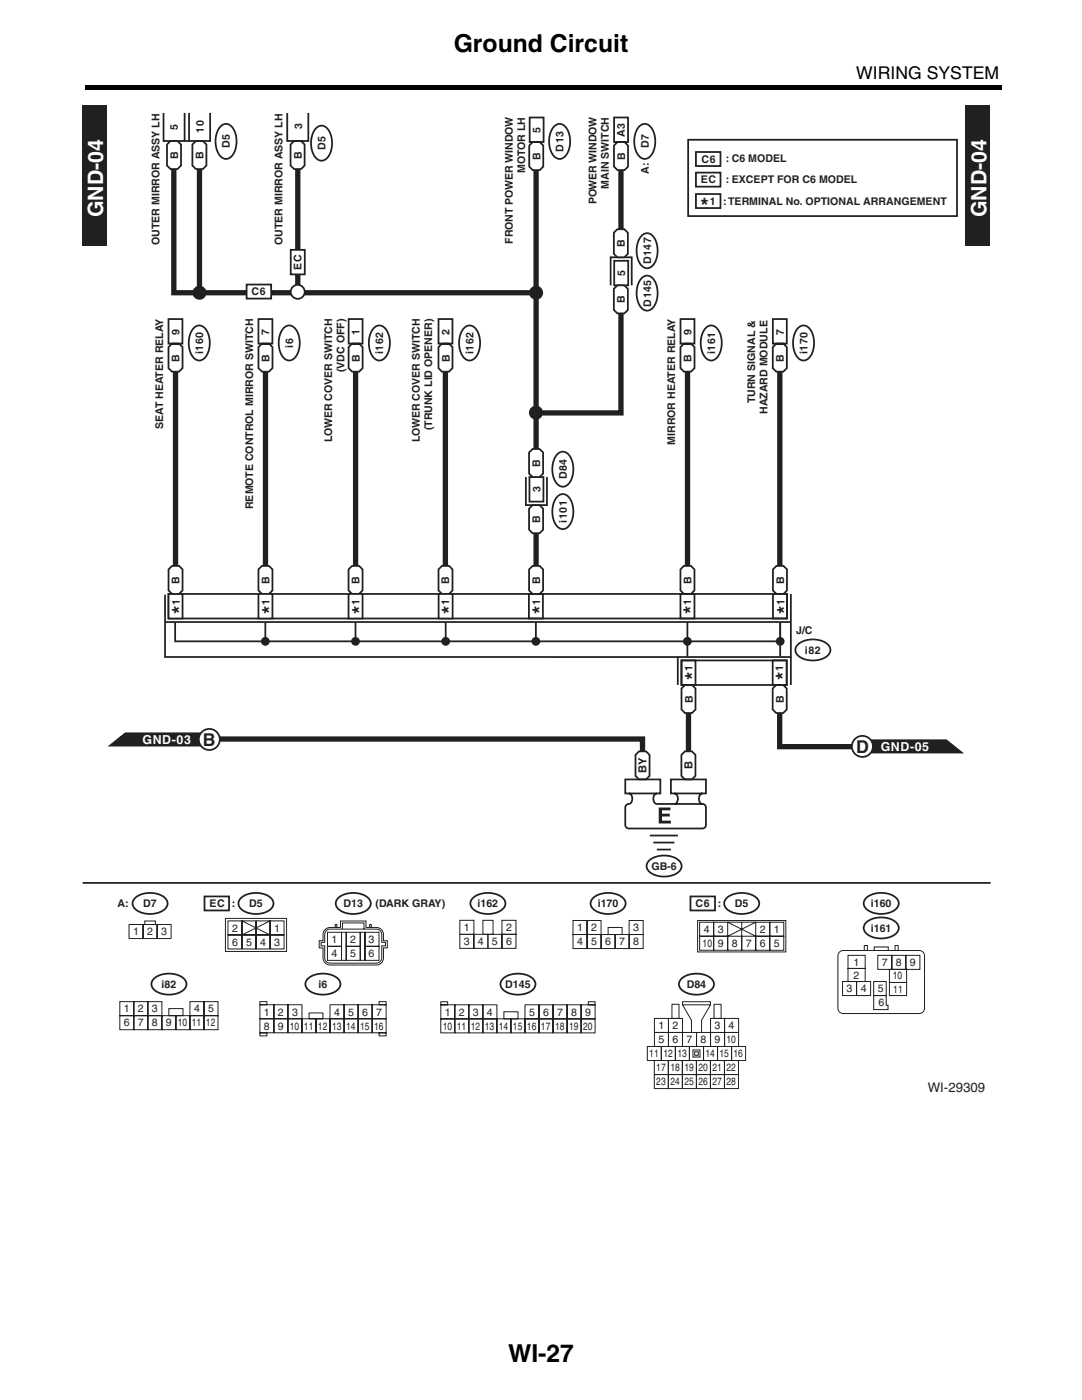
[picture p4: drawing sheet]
<svg xmlns="http://www.w3.org/2000/svg" width="216mm" height="279mm" viewBox="0 0 216 279" stroke-linecap="round" stroke-linejoin="round" font-family="sans-serif">
<path d="M17 17h183v.8h-183z" fill="#000"/>
<g fill="#231f20">
<path d="M16.5 21h4.9v28h-4.9z"/>
<path d="M192.8 21h4.9v28h-4.9z"/>
</g>
<path d="M16.5 176.2h181.2" fill="none" stroke="#231f20" stroke-width=".35"/>
<path d="M34.7 33.7v24.7h72.1M39.8 33.7v24.7M59.4 33.7v24.7M107 33.6v56M123.9 34v15.5M123.9 62.6v19.8h-16.8M137.2 74.1v39.2M155.7 74.1v39.2M107 100.8v12.9" fill="none" stroke="#231f20" stroke-width="1.1" stroke-linecap="butt"/>
<path d="M32.9 124.2h125z" fill="#fff"/>
<path d="M157.9 124.2h-125" fill="none" stroke="#231f20" stroke-width=".35"/>
<path d="M136 137.4l.7-.7h1.4l.7 .7v4.2l-.7 .7h-1.4l-.7-.7z" fill="#fff"/>
<path d="M136 137.4l.7-.7h1.4l.7 .7v4.2l-.7 .7h-1.4l-.7-.7z" fill="none" stroke="#231f20" stroke-width=".35"/>
<path d="M136 131.8h2.8v4.9h-2.8z" fill="#fff"/>
<path d="M136 131.8h2.8v4.9h-2.8z" fill="none" stroke="#231f20" stroke-width=".35"/>
<path d="M135.8 118.6h2.8v4.9h-2.8z" fill="#fff"/>
<path d="M135.8 118.6h2.8v4.9h-2.8z" fill="none" stroke="#231f20" stroke-width=".35"/>
<path d="M154.3 113.7l.7-.7h1.4l.7 .7v4.2l-.7 .7h-1.4l-.7-.7z" fill="#fff"/>
<path d="M154.3 113.7l.7-.7h1.4l.7 .7v4.2l-.7 .7h-1.4l-.7-.7z" fill="none" stroke="#231f20" stroke-width=".35"/>
<path d="M154.3 118.6h2.8v4.9h-2.8z" fill="#fff"/>
<path d="M154.3 118.6h2.8v4.9h-2.8zM157.9 118.6v12.6h-49.2M159.1 128.8a4.8 4.8 0 0 1 6.3 0 1.63 1.63 0 0 1-1 2.6 4.9 4.9 0 0 1-5.3-.7 1.38 1.38 0 0 1 0-1.9z" fill="none" stroke="#231f20" stroke-width=".35"/>
<path d="M107 124.2v3.8z" fill="#fff"/>
<path d="M107 124.2v3.8" fill="none" stroke="#231f20" stroke-width=".35"/>
<path d="M53 124.2v3.8z" fill="#fff"/>
<path d="M53 124.2v3.8" fill="none" stroke="#231f20" stroke-width=".35"/>
<path d="M154.2 131.8h2.8v4.9h-2.8z" fill="#fff"/>
<path d="M154.2 131.8h2.8v4.9h-2.8z" fill="none" stroke="#231f20" stroke-width=".35"/>
<path d="M136.5 113h1.4l.7 .7v4.2l-.7 .7h-1.4l-.7-.7v-4.2z" fill="#fff"/>
<path d="M136.5 113h1.4l.7 .7v4.2l-.7 .7h-1.4l-.7-.7v-4.2z" fill="none" stroke="#231f20" stroke-width=".35"/>
<path d="M105.6 118.6h2.8v4.9h-2.8z" fill="#fff"/>
<path d="M105.6 118.6h2.8v4.9h-2.8z" fill="none" stroke="#231f20" stroke-width=".35"/>
<path d="M154.2 137.4l.7-.7h1.4l.7 .7v4.2l-.7 .7h-1.4l-.7-.7z" fill="#fff"/>
<path d="M44.2 25.1a1.63 1.63 0 0 1 2.6 .9 4.9 4.9 0 0 1-.8 5.4 1.63 1.63 0 0 1-2.5-1 4.9 4.9 0 0 1 .7-5.3zM32.9 118.7v12.5h75.8M33.6 118.6h123.5v4.9h-123.5zM136 131.8h21v4.9h-21zM154.2 137.4l.7-.7h1.4l.7 .7v4.2l-.7 .7h-1.4l-.7-.7zM155.7 124.2v3.8h-120.7v-3.8" fill="none" stroke="#231f20" stroke-width=".35"/>
<path d="M33.3 28.8l.7-.7h1.4l.7 .7v4.2l-.7 .7h-1.4l-.7-.7z" fill="#fff"/>
<path d="M33.3 28.8l.7-.7h1.4l.7 .7v4.2l-.7 .7h-1.4l-.7-.7z" fill="none" stroke="#231f20" stroke-width=".35"/>
<path d="M39.1 28.1h1.4l.7 .7v4.2l-.7 .7h-1.4l-.7-.7v-4.2z" fill="#fff"/>
<path d="M39.1 28.1h1.4l.7 .7v4.2l-.7 .7h-1.4l-.7-.7v-4.2zM63.3 25.4a1.63 1.63 0 0 1 2.5 1 4.9 4.9 0 0 1-.7 5.3 1.63 1.63 0 0 1-2.6-.9 4.9 4.9 0 0 1 .8-5.4zM110.8 25.1a1.63 1.63 0 0 1 2.5 .9 4.9 4.9 0 0 1-.7 5.4 1.63 1.63 0 0 1-2.5-1 4.9 4.9 0 0 1 .7-5.3z" fill="none" stroke="#231f20" stroke-width=".35"/>
<path d="M106.3 28.4h1.4l.7 .7v4.2l-.7 .7h-1.4l-.7-.7v-4.2z" fill="#fff"/>
<path d="M105.7 23.5h2.8v4.9h-2.8zM106.3 28.4h1.4l.7 .7v4.2l-.7 .7h-1.4l-.7-.7v-4.2zM111.4 90.5a1.63 1.63 0 0 1 2.6 1 4.9 4.9 0 0 1-.7 5.3 1.63 1.63 0 0 1-2.6-1 4.9 4.9 0 0 1 .7-5.3zM111.4 99a1.63 1.63 0 0 1 2.6 .9 4.9 4.9 0 0 1-.7 5.4 1.63 1.63 0 0 1-2.6-1 4.9 4.9 0 0 1 .7-5.3z" fill="none" stroke="#231f20" stroke-width=".35"/>
<path d="M123.3 28.4h1.4l.7 .7v4.2l-.7 .7h-1.4l-.7-.7v-4.2z" fill="#fff"/>
<path d="M122.6 23.5h2.8v4.9h-2.8zM123.3 28.4h1.4l.7 .7v4.2l-.7 .7h-1.4l-.7-.7v-4.2zM141 65.3a1.63 1.63 0 0 1 2.6 1 4.9 4.9 0 0 1-.7 5.3 1.63 1.63 0 0 1-2.6-.9 4.9 4.9 0 0 1 .7-5.4z" fill="none" stroke="#231f20" stroke-width=".35"/>
<path d="M135.8 69.3l.7-.7h1.4l.7 .7v4.2l-.7 .7h-1.4l-.7-.7z" fill="#fff"/>
<path d="M135.8 69.3l.7-.7h1.4l.7 .7v4.2l-.7 .7h-1.4l-.7-.7zM135.8 63.7h2.8v4.9h-2.8zM159.5 65.3a1.63 1.63 0 0 1 2.5 1 4.9 4.9 0 0 1-.7 5.3 1.63 1.63 0 0 1-2.5-.9 4.9 4.9 0 0 1 .7-5.4z" fill="none" stroke="#231f20" stroke-width=".35"/>
<path d="M155 68.6h1.4l.7 .7v4.2l-.7 .7h-1.4l-.7-.7v-4.2z" fill="#fff"/>
<path d="M154.3 63.7h2.7v4.9h-2.7zM155 68.6h1.4l.7 .7v4.2l-.7 .7h-1.4l-.7-.7v-4.2z" fill="none" stroke="#231f20" stroke-width=".35"/>
<g fill="#231f20">
<circle cx="39.8" cy="58.4" r="1.4"/>
<circle cx="107" cy="58.4" r="1.4"/>
<circle cx="107" cy="82.4" r="1.4"/>
</g>
<path d="M105 95.2v5.6h4.2v-5.6M105.7 95.2h2.8v4.9h-2.8z" fill="none" stroke="#231f20" stroke-width=".35"/>
<path d="M106.3 89.6h1.4l.7 .7v4.2l-.7 .7h-1.4l-.7-.7v-4.2z" fill="#fff"/>
<path d="M106.3 89.6h1.4l.7 .7v4.2l-.7 .7h-1.4l-.7-.7v-4.2z" fill="none" stroke="#231f20" stroke-width=".35"/>
<path d="M106.3 113h1.4l.7 .7v4.2l-.7 .7h-1.4l-.7-.7v-4.2z" fill="#fff"/>
<path d="M106.3 113h1.4l.7 .7v4.2l-.7 .7h-1.4l-.7-.7v-4.2z" fill="none" stroke="#231f20" stroke-width=".35"/>
<path d="M106.3 100.8h1.4l.7 .7v4.2l-.7 .7h-1.4l-.7-.7v-4.2z" fill="#fff"/>
<path d="M122.6 52.1h2.8v4.9h-2.8zM126.1 57v-5.6h-4.2v5.6M128.2 46.9a1.63 1.63 0 0 1 2.6 1 4.9 4.9 0 0 1-.7 5.3 1.63 1.63 0 0 1-2.6-1 4.9 4.9 0 0 1 .7-5.3zM128.2 55.4a1.63 1.63 0 0 1 2.6 .9 4.9 4.9 0 0 1-.7 5.4 1.63 1.63 0 0 1-2.6-1 4.9 4.9 0 0 1 .7-5.3zM106.3 100.8h1.4l.7 .7v4.2l-.7 .7h-1.4l-.7-.7v-4.2z" fill="none" stroke="#231f20" stroke-width=".35"/>
<path d="M123.2 45.8h1.4l.7 .7v4.2l-.7 .7h-1.4l-.7-.7v-4.2z" fill="#fff"/>
<path d="M123.2 45.8h1.4l.7 .7v4.2l-.7 .7h-1.4l-.7-.7v-4.2z" fill="none" stroke="#231f20" stroke-width=".35"/>
<path d="M123.2 57h1.4l.7 .7v4.2l-.7 .7h-1.4l-.7-.7v-4.2z" fill="#fff"/>
<path d="M123.2 57h1.4l.7 .7v4.2l-.7 .7h-1.4l-.7-.7v-4.2z" fill="none" stroke="#231f20" stroke-width=".35"/>
<circle cx="53" cy="128" r=".7" fill="#231f20"/>
<circle cx="53" cy="128" r=".7" fill="none" stroke="#231f20" stroke-width=".35"/>
<path d="M71 124.2v3.8z" fill="#fff"/>
<path d="M71 124.2v3.8" fill="none" stroke="#231f20" stroke-width=".35"/>
<circle cx="71" cy="128" r=".7" fill="#231f20"/>
<circle cx="71" cy="128" r=".7" fill="none" stroke="#231f20" stroke-width=".35"/>
<path d="M89 124.2v3.8z" fill="#fff"/>
<path d="M89 124.2v3.8" fill="none" stroke="#231f20" stroke-width=".35"/>
<circle cx="89" cy="128" r=".7" fill="#231f20"/>
<circle cx="89" cy="128" r=".7" fill="none" stroke="#231f20" stroke-width=".35"/>
<path d="M137.2 124.2v7z" fill="#fff"/>
<path d="M137.2 124.2v7" fill="none" stroke="#231f20" stroke-width=".35"/>
<circle cx="137.2" cy="128" r=".7" fill="#231f20"/>
<circle cx="137.2" cy="128" r=".7" fill="none" stroke="#231f20" stroke-width=".35"/>
<path d="M155.7 124.2v7z" fill="#fff"/>
<path d="M155.7 124.2v7" fill="none" stroke="#231f20" stroke-width=".35"/>
<circle cx="155.7" cy="128" r=".7" fill="#231f20"/>
<circle cx="155.7" cy="128" r=".7" fill="none" stroke="#231f20" stroke-width=".35"/>
<circle cx="107" cy="128" r=".7" fill="#231f20"/>
<circle cx="107" cy="128" r=".7" fill="none" stroke="#231f20" stroke-width=".35"/>
<path d="M155.6 142.3v6.7h16.5" fill="none" stroke="#231f20" stroke-width="1.1" stroke-linecap="butt"/>
<path d="M172.1 147.6h16.8l3.5 2.8h-20.3z" fill="#231f20"/>
<circle cx="172.1" cy="149" r="2.1" fill="#fff"/>
<circle cx="172.1" cy="149" r="2.1" fill="none" stroke="#231f20" stroke-width=".35"/>
<path d="M138.9 38.7h4.9v2.8h-4.9z" fill="#fff"/>
<path d="M138.9 38.7h4.9v2.8h-4.9z" fill="none" stroke="#231f20" stroke-width=".35"/>
<path d="M88.9 74.1v39.3" fill="none" stroke="#231f20" stroke-width="1.1" stroke-linecap="butt"/>
<path d="M88.2 113h1.4l.7 .7v4.2l-.7 .7h-1.4l-.7-.7v-4.2z" fill="#fff"/>
<path d="M88.2 113h1.4l.7 .7v4.2l-.7 .7h-1.4l-.7-.7v-4.2z" fill="none" stroke="#231f20" stroke-width=".35"/>
<path d="M87.5 118.6h2.8v4.9h-2.8z" fill="#fff"/>
<path d="M92.8 65.3a1.63 1.63 0 0 1 2.6 1 4.9 4.9 0 0 1-.7 5.3 1.63 1.63 0 0 1-2.6-.9 4.9 4.9 0 0 1 .7-5.4zM87.5 118.6h2.8v4.9h-2.8z" fill="none" stroke="#231f20" stroke-width=".35"/>
<path d="M88.2 68.6h1.4l.7 .7v4.2l-.7 .7h-1.4l-.7-.7v-4.2z" fill="#fff"/>
<path d="M87.5 63.7h2.8v4.9h-2.8zM88.2 68.6h1.4l.7 .7v4.2l-.7 .7h-1.4l-.7-.7v-4.2z" fill="none" stroke="#231f20" stroke-width=".35"/>
<path d="M71 74.1v39.4" fill="none" stroke="#231f20" stroke-width="1.1" stroke-linecap="butt"/>
<path d="M70.3 113h1.4l.7 .7v4.2l-.7 .7h-1.4l-.7-.7v-4.2z" fill="#fff"/>
<path d="M70.3 113h1.4l.7 .7v4.2l-.7 .7h-1.4l-.7-.7v-4.2z" fill="none" stroke="#231f20" stroke-width=".35"/>
<path d="M69.6 118.6h2.8v4.9h-2.8z" fill="#fff"/>
<path d="M74.8 65.3a1.63 1.63 0 0 1 2.6 1 4.9 4.9 0 0 1-.8 5.3 1.63 1.63 0 0 1-2.5-.9 4.9 4.9 0 0 1 .7-5.4zM69.6 118.6h2.8v4.9h-2.8z" fill="none" stroke="#231f20" stroke-width=".35"/>
<path d="M70.3 68.6h1.4l.7 .7v4.2l-.7 .7h-1.4l-.7-.7v-4.2z" fill="#fff"/>
<path d="M69.6 63.7h2.8v4.9h-2.8zM70.3 68.6h1.4l.7 .7v4.2l-.7 .7h-1.4l-.7-.7v-4.2z" fill="none" stroke="#231f20" stroke-width=".35"/>
<path d="M53 74.1v38.8" fill="none" stroke="#231f20" stroke-width="1.1" stroke-linecap="butt"/>
<path d="M52.3 113h1.4l.7 .7v4.2l-.7 .7h-1.4l-.7-.7v-4.2z" fill="#fff"/>
<path d="M52.3 113h1.4l.7 .7v4.2l-.7 .7h-1.4l-.7-.7v-4.2z" fill="none" stroke="#231f20" stroke-width=".35"/>
<path d="M51.6 118.6h2.8v4.9h-2.8z" fill="#fff"/>
<path d="M56.8 65.3a1.63 1.63 0 0 1 2.6 1 4.9 4.9 0 0 1-.7 5.3 1.63 1.63 0 0 1-2.6-.9 4.9 4.9 0 0 1 .7-5.4zM51.6 118.6h2.8v4.9h-2.8z" fill="none" stroke="#231f20" stroke-width=".35"/>
<path d="M52.3 68.6h1.4l.7 .7v4.2l-.7 .7h-1.4l-.7-.7v-4.2z" fill="#fff"/>
<path d="M51.6 63.7h2.8v4.9h-2.8zM52.3 68.6h1.4l.7 .7v4.2l-.7 .7h-1.4l-.7-.7v-4.2z" fill="none" stroke="#231f20" stroke-width=".35"/>
<path d="M35 74.1v39" fill="none" stroke="#231f20" stroke-width="1.1" stroke-linecap="butt"/>
<path d="M33.6 118.6h2.8v4.9h-2.8z" fill="#fff"/>
<path d="M33.6 118.6h2.8v4.9h-2.8z" fill="none" stroke="#231f20" stroke-width=".35"/>
<path d="M33.6 113.7l.7-.7h1.4l.7 .7v4.2l-.7 .7h-1.4l-.7-.7z" fill="#fff"/>
<path d="M38.9 65.3a1.63 1.63 0 0 1 2.5 1 4.9 4.9 0 0 1-.7 5.3 1.63 1.63 0 0 1-2.6-.9 4.9 4.9 0 0 1 .8-5.4zM33.6 113.7l.7-.7h1.4l.7 .7v4.2l-.7 .7h-1.4l-.7-.7z" fill="none" stroke="#231f20" stroke-width=".35"/>
<path d="M33.6 69.3l.7-.7h1.4l.7 .7v4.2l-.7 .7h-1.4l-.7-.7z" fill="#fff"/>
<path d="M33.6 63.7h2.8v4.9h-2.8zM33.6 69.3l.7-.7h1.4l.7 .7v4.2l-.7 .7h-1.4l-.7-.7z" fill="none" stroke="#231f20" stroke-width=".35"/>
<path d="M138.9 34.5h4.9v2.8h-4.9z" fill="#fff"/>
<path d="M138.9 34.5h4.9v2.8h-4.9z" fill="none" stroke="#231f20" stroke-width=".35"/>
<path d="M138.9 30.3h4.9v2.8h-4.9z" fill="#fff"/>
<g fill="none" stroke="#231f20" stroke-width=".35">
<path d="M41.9 22.5v5.6h-4.2v-5.5M127.8 25.1a1.63 1.63 0 0 1 2.5 .9 4.9 4.9 0 0 1-.7 5.4 1.63 1.63 0 0 1-2.5-1 4.9 4.9 0 0 1 .7-5.3zM137.4 27.9h53.6v15.2h-53.6zM138.9 30.3h4.9v2.8h-4.9zM26.8 179.4a4.8 4.8 0 0 1 6.3 0 1.63 1.63 0 0 1-1 2.6 4.9 4.9 0 0 1-5.3-.7 1.38 1.38 0 0 1 0-1.9zM67.4 179.4a4.8 4.8 0 0 1 6.3 0 1.63 1.63 0 0 1-1 2.6 4.9 4.9 0 0 1-5.3-.7 1.38 1.38 0 0 1 0-1.9zM94.2 179.4a4.8 4.8 0 0 1 6.3 0 1.63 1.63 0 0 1-.9 2.6 4.9 4.9 0 0 1-5.4-.7 1.38 1.38 0 0 1 0-1.9zM118.2 179.4a4.8 4.8 0 0 1 6.3 0 1.63 1.63 0 0 1-.9 2.6 4.9 4.9 0 0 1-5.4-.7 1.38 1.38 0 0 1 0-1.9zM172.8 179.4a4.8 4.8 0 0 1 6.2 0 1.63 1.63 0 0 1-.9 2.6 4.9 4.9 0 0 1-5.3-.7 1.38 1.38 0 0 1 0-1.9zM61.3 195.5a4.8 4.8 0 0 1 6.3 0 1.63 1.63 0 0 1-1 2.6 4.9 4.9 0 0 1-5.3-.7 1.38 1.38 0 0 1 0-1.9zM100.2 195.5a4.8 4.8 0 0 1 6.3 0 1.63 1.63 0 0 1-.9 2.6 4.9 4.9 0 0 1-5.4-.7 1.38 1.38 0 0 1 0-1.9zM135.9 195.5a4.8 4.8 0 0 1 6.3 0 1.63 1.63 0 0 1-1 2.6 4.9 4.9 0 0 1-5.3-.7 1.38 1.38 0 0 1 0-1.9z"/>
<path d="M172.8 184.3a4.8 4.8 0 0 1 6.2 0 1.63 1.63 0 0 1-.9 2.6 4.9 4.9 0 0 1-5.3-.7 1.38 1.38 0 0 1 0-1.9z"/>
</g>
<g fill="none" stroke="#231f20" stroke-width=".2">
<path d="M25.8 184.6h2.8v2.8h-2.8zM28.6 184.6h2.8v2.8h-2.8zM28.9 183.8h2.1v.8h-2.1zM31.4 184.6h2.8v2.8h-2.8zM51.9 199.9h1.4v.7h-1.4zM64.8 185.7l.6-.5 2.6-.1v-1.3h5.1v1.3h2a1.41 1.41 0 0 1 1.4 1.5v1.2h.8v1.4h-.8v2a1.41 1.41 0 0 1-1.4 1.4h-9.2a1.41 1.41 0 0 1-1.4-1.4v-2h-.8v-1.4h.8v-1.2zM65.3 185.7l.6-.2h9.2a1.06 1.06 0 0 1 1.1 1v1.6h.7v.7h-.7v2.4a1.07 1.07 0 0 1-1.1 1.1h-9.2a1.06 1.06 0 0 1-1.1-1.1v-2.4h-.7v-.7h.7l.1-1.9zM65.4 188.9h2.8v2.8h-2.8zM65.4 186.1h2.8v2.8h-2.8zM66.9 184.6h.3v.5h-.3zM68.2 186.1h.9v5.6h-.9zM68.4 185.5v-1.3h4.3v1.3"/>
<path d="M69.1 186.1h2.8v2.8h-2.8zM69.1 188.9h2.8v2.8h-2.8zM71.9 186.1h1v5.6h-1zM72.9 186.1h2.8v2.8h-2.8zM72.9 188.9h2.8v2.8h-2.8zM73.8 184.6h.3v.5h-.3zM75.7 199.9h1.4v.7h-1.4zM88 200h1.4v.6h-1.4zM91.8 186.5h2.8v2.8h-2.8zM91.8 183.7h2.8v2.8h-2.8zM94.6 186.5h2.8v2.8h-2.8zM96.4 183.7h2v2.8h-2z"/>
<path d="M97.4 186.5h2.8v2.8h-2.8zM100.2 186.5h2.8v2.8h-2.8zM100.2 183.7h2.8v2.8h-2.8zM114.4 183.7h2.8v2.8h-2.8zM114.4 186.5h2.8v2.8h-2.8zM117.2 183.7h2.8v2.8h-2.8zM117.2 186.5h2.8v2.8h-2.8zM117.4 200h1.4v.6h-1.4zM120 186.5h2.8v2.8h-2.8zM121.4 185.1h2.8v1.4h-2.8zM122.8 186.5h2.8v2.8h-2.8zM125.6 183.7h2.8v2.8h-2.8z"/>
<path d="M125.6 186.5h2.8v2.8h-2.8zM136.2 200h5.6v.6h-5.6zM167.6 190l.7-.3h15.2l.5 .2 .4 .4 .1 .5v10.5l-.1 .5-.4 .4-.5 .1h-15.2l-.5-.1-.4-.4-.1-.5v-10.5zM168.2 195.9h2.8v2.8h-2.8zM169.3 190.7h3.4v2.6h-3.4zM169.3 193.3h3.4v2.6h-3.4zM171 195.9h2.8v2.8h-2.8zM172.5 188.7h.6v1h-.6zM174.4 195.9h2.5v2.8h-2.5zM174.4 198.7h2.5v2h.4v.8h-2.9zM174.5 189h2.8v.7h-2.8zM175.2 190.7h2.8v2.8h-2.8z"/>
<path d="M177.5 193.5h3.5v2.6h-3.5zM177.5 196.1h3.5v2.6h-3.5zM178 190.7h2.8v2.8h-2.8zM178.7 188.7h.6v1h-.6zM180.8 190.7h2.8v2.8h-2.8zM51.9 203.4h2.8v2.8h-2.8zM51.9 200.6h2.8v2.8h-2.8zM51.9 206.2h1.4v.6h-1.4zM54.7 203.4h2.8v2.8h-2.8zM54.7 200.6h2.8v2.8h-2.8zM57.5 203.4h2.8v2.8h-2.8zM57.5 200.6h2.8v2.8h-2.8z"/>
<path d="M60.3 203.4h2.8v2.8h-2.8zM61.7 202.2h2.8v1.2h-2.8zM63.1 203.4h2.8v2.8h-2.8zM65.9 203.4h2.8v2.8h-2.8zM65.9 200.6h2.8v2.8h-2.8zM68.7 200.6h2.8v2.8h-2.8zM68.7 203.4h2.8v2.8h-2.8zM71.5 200.6h2.8v2.8h-2.8zM71.5 203.4h2.8v2.8h-2.8zM74.3 203.4h2.8v2.8h-2.8zM74.3 200.6h2.8v2.8h-2.8zM75.7 206.2h1.4v.6h-1.4z"/>
<path d="M88 203.4h2.8v2.8h-2.8zM88 200.6h2.8v2.8h-2.8zM90.8 203.4h2.8v2.8h-2.8zM90.8 200.6h2.8v2.8h-2.8zM93.6 203.4h2.8v2.8h-2.8zM93.6 200.6h2.8v2.8h-2.8zM96.4 200.6h2.8v2.8h-2.8zM96.4 203.4h2.8v2.8h-2.8zM99.2 203.4h2.8v2.8h-2.8zM100.6 202h2.8v1.4h-2.8zM102 203.4h2.8v2.8h-2.8zM104.8 200.6h2.8v2.8h-2.8z"/>
<path d="M104.8 203.4h2.8v2.8h-2.8zM107.6 200.6h2.8v2.8h-2.8zM107.6 203.4h2.8v2.8h-2.8zM110.4 200.6h2.8v2.8h-2.8zM110.4 203.4h2.8v2.8h-2.8zM113.2 203.4h2.8v2.8h-2.8zM113.2 200.6h2.8v2.8h-2.8zM116 203.4h2.8v2.8h-2.8zM116 200.6h2.8v2.8h-2.8zM129.2 208.9h2.8v2.8h-2.8zM130.6 211.7h2.8v2.8h-2.8zM130.6 214.5h2.8v2.8h-2.8z"/>
<path d="M130.6 203.3h2.8v2.8h-2.8zM130.6 206.1h2.8v2.8h-2.8zM132 208.9h2.8v2.8h-2.8zM133.4 211.7h2.8v2.8h-2.8zM133.4 214.5h2.8v2.8h-2.8zM133.4 206.1h2.8v2.8h-2.8zM133.4 203.3h2.8v2.8h-2.8zM134.1 200.5h1.4v2.8h-1.4zM134.8 208.9h2.8v2.8h-2.8zM136.2 211.7h2.8v2.8h-2.8zM136.2 214.5h2.8v2.8h-2.8zM136.2 206.1h2.8v2.8h-2.8z"/>
<path d="M136.2 200.6l1.8 3.1v2.4M137.6 208.9h2.8v2.8h-2.8zM138.3 209.6h1.4v1.4h-1.4zM138.7 209.9h.7v.8h-.7zM139 211.7h2.8v2.8h-2.8zM139 214.5h2.8v2.8h-2.8zM139 206.1h2.8v2.8h-2.8zM140.4 208.9h2.8v2.8h-2.8zM141.8 211.7h2.8v2.8h-2.8zM141.8 214.5h2.8v2.8h-2.8zM141.8 200.6l-1.8 3.1v2.4M141.8 206.1h2.8v2.8h-2.8z"/>
<path d="M141.8 203.3h2.8v2.8h-2.8zM142.5 200.5h1.4v2.8h-1.4zM143.2 208.9h2.8v2.8h-2.8zM144.6 211.7h2.8v2.8h-2.8zM144.6 214.5h2.8v2.8h-2.8zM144.6 206.1h2.8v2.8h-2.8zM144.6 203.3h2.8v2.8h-2.8zM146 208.9h2.8v2.8h-2.8z"/>
</g>
<path d="M58.7 28.1h1.4l.7 .7v4.2l-.7 .7h-1.4l-.7-.7v-4.2z" fill="#fff"/>
<path d="M36.8 22.5v5.6h-4.2v-5.5M58.7 28.1h1.4l.7 .7v4.2l-.7 .7h-1.4l-.7-.7v-4.2zM61.5 22.5v5.6h-4.2v-5.5M129.4 172a4.8 4.8 0 0 1 6.3 0 1.63 1.63 0 0 1-1 2.5 4.9 4.9 0 0 1-5.3-.7 1.38 1.38 0 0 1 0-1.8z" fill="none" stroke="#231f20" stroke-width=".35"/>
<path d="M127.6 150h1.4l.7 .7v4.2l-.7 .7h-1.4l-.7-.7v-4.2z" fill="#fff"/>
<path d="M127.6 150h1.4l.7 .7v4.2l-.7 .7h-1.4l-.7-.7v-4.2z" fill="none" stroke="#231f20" stroke-width=".35"/>
<path d="M136.7 150h1.4l.7 .7v4.2l-.7 .7h-1.4l-.7-.7v-4.2z" fill="#fff"/>
<path d="M136.7 150h1.4l.7 .7v4.2l-.7 .7h-1.4l-.7-.7v-4.2z" fill="none" stroke="#231f20" stroke-width=".35"/>
<path d="M131.5 161.2h2.3v.6h-1.7v.6h1.6v.6h-1.6v.8h1.8v.6h-2.4z" fill="#231f20"/>
<path d="M124.8 155.6h7v2.8h-7zM125.5 158.4a1.12 1.12 0 0 1 .7 1.2 1.12 1.12 0 0 1-1 .9l-.3 .4-.1 .3v3.5a.7 .7 0 0 0 .7 .7h14.7a.7 .7 0 0 0 .7-.7v-3.5a.7 .7 0 0 0-.7-.7h-9.1a1.14 1.14 0 0 1-.7-1.1 1.14 1.14 0 0 1 .7-1M133.9 155.6h7v2.8h-7zM134.6 158.4a1.14 1.14 0 0 1 .7 1 1.14 1.14 0 0 1-.7 1.1M140.2 158.4a1.14 1.14 0 0 0-.7 1 1.14 1.14 0 0 0 .7 1.1M129.7 166.8h5.6M130.4 168.2h4.2M131.1 169.6h2.8" fill="none" stroke="#231f20" stroke-width=".35"/>
<path d="M23.9 147.5h104.4v2.5" fill="none" stroke="#231f20" stroke-width="1.1" stroke-linecap="butt"/>
<path d="M21.5 149l3.5-2.8h16.8v2.8z" fill="#231f20"/>
<circle cx="41.8" cy="147.6" r="2.1" fill="#fff"/>
<g fill="none" stroke="#231f20" stroke-width=".35">
<path d="M135.3 131.2v5.5M157.9 131.2v5.5"/>
<circle cx="41.8" cy="147.6" r="2.1"/>
</g>
<path d="M137.4 142.3v7.7" fill="none" stroke="#231f20" stroke-width="1.1" stroke-linecap="butt"/>
<path d="M58 49.9h2.8v4.9h-2.8z" fill="#fff"/>
<path d="M58 49.9h2.8v4.9h-2.8z" fill="none" stroke="#231f20" stroke-width=".35"/>
<path d="M49.2 56.8h4.9v2.8h-4.9z" fill="#fff"/>
<path d="M49.2 56.8h4.9v2.8h-4.9z" fill="none" stroke="#231f20" stroke-width=".35"/>
<circle cx="59.4" cy="58.3" r="1.4" fill="#fff"/>
<g fill="none" stroke="#231f20" stroke-width=".35">
<path d="M47.9 179.4a4.8 4.8 0 0 1 6.3 0 1.63 1.63 0 0 1-.9 2.6 4.9 4.9 0 0 1-5.4-.7 1.38 1.38 0 0 1 0-1.9z"/>
<circle cx="59.4" cy="58.3" r="1.4"/>
</g>
<path d="M45 183.3h12.2v6.6h-12.2zM45.5 183.8h2.8v2.8h-2.8zM45.5 186.6h2.8v2.8h-2.8zM48.3 183.8h2.8v2.8h-2.8zM48.3 186.6h2.8v2.8h-2.8zM48.3 183.8l5.6 2.8M51.1 183.8h2.8v2.8h-2.8zM51.1 186.6h2.8v2.8h-2.8zM53.9 183.8h2.8v2.8h-2.8zM53.9 186.6h2.8v2.8h-2.8zM53.9 183.8l-5.6 2.8" fill="none" stroke="#231f20" stroke-width=".2"/>
<path d="M40.8 178.9h4.9v2.8h-4.9z" fill="#fff"/>
<path d="M40.8 178.9h4.9v2.8h-4.9zM144.9 179.4a4.8 4.8 0 0 1 6.3 0 1.63 1.63 0 0 1-1 2.6 4.9 4.9 0 0 1-5.3-.7 1.38 1.38 0 0 1 0-1.9z" fill="none" stroke="#231f20" stroke-width=".35"/>
<g fill="none" stroke="#231f20" stroke-width=".2">
<path d="M139.2 183.8h17.7v6.2h-17.7zM139.7 186.9h2.8v2.8h-2.8zM139.7 184.1h2.8v2.8h-2.8zM142.5 186.9h2.8v2.8h-2.8zM142.5 184.1h2.8v2.8h-2.8zM145.3 186.9h2.8v2.8h-2.8zM145.3 186.9l5.6-2.8h-5.6l5.6 2.8M148.1 186.9h2.7v2.8h-2.7zM148.1 184.1v2.8M150.8 186.9h2.8v2.8h-2.8zM150.9 184.1h2.8v2.8h-2.8zM153.7 186.9h2.8v2.8h-2.8z"/>
<path d="M153.7 184.1h2.8v2.8h-2.8z"/>
</g>
<path d="M137.8 178.9h4.9v2.8h-4.9z" fill="#fff"/>
<path d="M36.8 28.1h.9M137.8 178.9h4.9v2.8h-4.9zM30.6 195.5a4.8 4.8 0 0 1 6.3 0 1.63 1.63 0 0 1-1 2.6 4.9 4.9 0 0 1-5.3-.7 1.38 1.38 0 0 1 0-1.9z" fill="none" stroke="#231f20" stroke-width=".35"/>
<g fill="none" stroke="#231f20" stroke-width=".2">
<path d="M23.9 199.9h2.8v2.8h-2.8zM26.7 199.9h2.8v2.8h-2.8zM29.5 199.9h2.8v2.8h-2.8zM37.9 199.9h2.8v2.8h-2.8zM40.7 199.9h2.8v2.8h-2.8zM23.9 202.7h2.8v2.8h-2.8zM26.7 202.7h2.8v2.8h-2.8zM29.5 202.7h2.8v2.8h-2.8zM32.3 202.7h2.8v2.8h-2.8zM33.7 201.3h2.8v1.4h-2.8zM35.1 202.7h2.8v2.8h-2.8zM37.9 202.7h2.8v2.8h-2.8z"/>
<path d="M40.7 202.7h2.8v2.8h-2.8z"/>
</g>
<g font-size="4.9">
<text x="90.6" y="10.3">Ground Circuit</text>
<text x="101.4" y="271.9">WI-27</text>
</g>
<g font-size="4.2" fill="#fff">
<text x="20.6" y="43.4" transform="rotate(-90 20.6 43.4)">GND-04</text>
<text x="196.9" y="43.4" transform="rotate(-90 196.9 43.4)">GND-04</text>
</g>
<g font-size="4.2" fill="#231f20">
<text x="139.8" y="42.5">*</text>
<text x="37.5" y="122.6" transform="rotate(-90 37.5 122.6)">*</text>
<text x="55.4" y="122.6" transform="rotate(-90 55.4 122.6)">*</text>
<text x="73.4" y="122.6" transform="rotate(-90 73.4 122.6)">*</text>
<text x="91.3" y="122.6" transform="rotate(-90 91.3 122.6)">*</text>
<text x="109.4" y="122.6" transform="rotate(-90 109.4 122.6)">*</text>
<text x="139.5" y="122.6" transform="rotate(-90 139.5 122.6)">*</text>
<text x="158.2" y="122.6" transform="rotate(-90 158.2 122.6)">*</text>
<text x="139.8" y="135.8" transform="rotate(-90 139.8 135.8)">*</text>
<text x="157.9" y="135.8" transform="rotate(-90 157.9 135.8)">*</text>
</g>
<text font-size="3.5" x="170.9" y="15.7">WIRING SYSTEM</text>
<g font-size="3.5" fill="#231f20">
<text x="40.5" y="148.9">B</text>
<text x="170.9" y="150.3">D</text>
</g>
<text font-size="2.6" fill="#231f20" x="185.2" y="218">WI-29309</text>
<g font-size="2.5" fill="#fff">
<text x="28.4" y="148.5">GND-03</text>
<text x="175.8" y="149.9">GND-05</text>
</g>
<g font-size="2.2" fill="#231f20">
<text x="129.1" y="154.3" transform="rotate(-90 129.1 154.3)">BY</text>
<text x="138.2" y="153.6" transform="rotate(-90 138.2 153.6)">B</text>
</g>
<g font-size="2.1" fill="#231f20">
<text x="35.5" y="26" transform="rotate(-90 35.5 26)">5</text>
<text x="40.7" y="26.5" transform="rotate(-90 40.7 26.5)">10</text>
<text x="45.9" y="29.6" transform="rotate(-90 45.9 29.6)">D5</text>
<text x="60.3" y="25.8" transform="rotate(-90 60.3 25.8)">3</text>
<text x="65" y="30" transform="rotate(-90 65 30)">D5</text>
<text x="107.9" y="26.6" transform="rotate(-90 107.9 26.6)">5</text>
<text x="124.8" y="27.4" transform="rotate(-90 124.8 27.4)">A3</text>
<text x="129.5" y="29.6" transform="rotate(-90 129.5 29.6)">D7</text>
<text x="35.6" y="31.7" transform="rotate(-90 35.6 31.7)">B</text>
<text x="40.6" y="31.7" transform="rotate(-90 40.6 31.7)">B</text>
<text x="60.2" y="31.7" transform="rotate(-90 60.2 31.7)">B</text>
<text x="104.8" y="34.5" transform="rotate(-90 104.8 34.5)">MOTOR LH</text>
<text x="107.9" y="31.9" transform="rotate(-90 107.9 31.9)">B</text>
<text x="112.5" y="30.3" transform="rotate(-90 112.5 30.3)">D13</text>
<text x="124.8" y="31.9" transform="rotate(-90 124.8 31.9)">B</text>
<text x="129.5" y="34.7" transform="rotate(-90 129.5 34.7)">A:</text>
<text x="140" y="32.4">C6</text>
<text x="144.9" y="32.4">: C6 MODEL</text>
<text x="119" y="40.8" transform="rotate(-90 119 40.8)">POWER WINDOW</text>
<text x="121.5" y="37.7" transform="rotate(-90 121.5 37.7)">MAIN SWITCH</text>
<text x="139.9" y="36.6">EC</text>
<text x="141.7" y="41">1</text>
<text x="144.3" y="40.8">: TERMINAL No. OPTIONAL ARRANGEMENT</text>
<text x="144.9" y="36.5">: EXCEPT FOR C6 MODEL</text>
<text x="31.8" y="49" transform="rotate(-90 31.8 49)">OUTER MIRROR ASSY LH</text>
<text x="56.4" y="49" transform="rotate(-90 56.4 49)">OUTER MIRROR ASSY LH</text>
<text x="60.2" y="53.9" transform="rotate(-90 60.2 53.9)">EC</text>
<text x="102.4" y="48.7" transform="rotate(-90 102.4 48.7)">FRONT POWER WINDOW</text>
<text x="124.7" y="49.3" transform="rotate(-90 124.7 49.3)">B</text>
<text x="130" y="52.7" transform="rotate(-90 130 52.7)">D147</text>
<text x="50.2" y="59">C6</text>
<text x="124.8" y="55.1" transform="rotate(-90 124.8 55.1)">5</text>
<text x="124.7" y="60.5" transform="rotate(-90 124.7 60.5)">B</text>
<text x="130" y="61.2" transform="rotate(-90 130 61.2)">D145</text>
<text x="35.8" y="66.9" transform="rotate(-90 35.8 66.9)">9</text>
<text x="40.6" y="70.7" transform="rotate(-90 40.6 70.7)">i160</text>
<text x="53.8" y="66.9" transform="rotate(-90 53.8 66.9)">7</text>
<text x="58.5" y="69.4" transform="rotate(-90 58.5 69.4)">i6</text>
<text x="71.8" y="66.9" transform="rotate(-90 71.8 66.9)">1</text>
<text x="76.5" y="70.7" transform="rotate(-90 76.5 70.7)">i162</text>
<text x="89.7" y="66.9" transform="rotate(-90 89.7 66.9)">2</text>
<text x="94.5" y="70.7" transform="rotate(-90 94.5 70.7)">i162</text>
<text x="138" y="66.9" transform="rotate(-90 138 66.9)">9</text>
<text x="142.8" y="70.7" transform="rotate(-90 142.8 70.7)">i161</text>
<text x="156.4" y="66.9" transform="rotate(-90 156.4 66.9)">7</text>
<text x="161.2" y="70.7" transform="rotate(-90 161.2 70.7)">i170</text>
<text x="35.9" y="72.3" transform="rotate(-90 35.9 72.3)">B</text>
<text x="53.8" y="72.3" transform="rotate(-90 53.8 72.3)">B</text>
<text x="68.8" y="74.3" transform="rotate(-90 68.8 74.3)">(VDC OFF)</text>
<text x="71.8" y="72.3" transform="rotate(-90 71.8 72.3)">B</text>
<text x="89.8" y="72.3" transform="rotate(-90 89.8 72.3)">B</text>
<text x="138" y="72.2" transform="rotate(-90 138 72.2)">B</text>
<text x="156.5" y="72.2" transform="rotate(-90 156.5 72.2)">B</text>
<text x="150.7" y="80.5" transform="rotate(-90 150.7 80.5)">TURN SIGNAL &amp;</text>
<text x="153.2" y="82.7" transform="rotate(-90 153.2 82.7)">HAZARD MODULE</text>
<text x="32.6" y="85.7" transform="rotate(-90 32.6 85.7)">SEAT HEATER RELAY</text>
<text x="66.3" y="88.3" transform="rotate(-90 66.3 88.3)">LOWER COVER SWITCH</text>
<text x="83.8" y="88.3" transform="rotate(-90 83.8 88.3)">LOWER COVER SWITCH</text>
<text x="86.3" y="85.9" transform="rotate(-90 86.3 85.9)">(TRUNK LID OPENER)</text>
<text x="134.8" y="88.8" transform="rotate(-90 134.8 88.8)">MIRROR HEATER RELAY</text>
<text x="107.8" y="93.2" transform="rotate(-90 107.8 93.2)">B</text>
<text x="113.1" y="95.7" transform="rotate(-90 113.1 95.7)">D84</text>
<text x="50.6" y="101.7" transform="rotate(-90 50.6 101.7)">REMOTE CONTROL MIRROR SWITCH</text>
<text x="107.9" y="98.3" transform="rotate(-90 107.9 98.3)">3</text>
<text x="107.8" y="104.4" transform="rotate(-90 107.8 104.4)">B</text>
<text x="113.1" y="104.3" transform="rotate(-90 113.1 104.3)">i101</text>
<text x="35.8" y="116.5" transform="rotate(-90 35.8 116.5)">B</text>
<text x="53.8" y="116.5" transform="rotate(-90 53.8 116.5)">B</text>
<text x="71.8" y="116.5" transform="rotate(-90 71.8 116.5)">B</text>
<text x="89.7" y="116.5" transform="rotate(-90 89.7 116.5)">B</text>
<text x="107.8" y="116.5" transform="rotate(-90 107.8 116.5)">B</text>
<text x="138" y="116.5" transform="rotate(-90 138 116.5)">B</text>
<text x="156.5" y="116.5" transform="rotate(-90 156.5 116.5)">B</text>
<text x="35.9" y="120.7" transform="rotate(-90 35.9 120.7)">1</text>
<text x="53.8" y="120.7" transform="rotate(-90 53.8 120.7)">1</text>
<text x="71.8" y="120.7" transform="rotate(-90 71.8 120.7)">1</text>
<text x="89.7" y="120.7" transform="rotate(-90 89.7 120.7)">1</text>
<text x="107.8" y="120.7" transform="rotate(-90 107.8 120.7)">1</text>
<text x="137.9" y="120.7" transform="rotate(-90 137.9 120.7)">1</text>
<text x="156.6" y="120.7" transform="rotate(-90 156.6 120.7)">1</text>
<text x="158.9" y="126.6">J/C</text>
<text x="160.7" y="130.5">i82</text>
<text x="138.2" y="133.9" transform="rotate(-90 138.2 133.9)">1</text>
<text x="156.3" y="133.9" transform="rotate(-90 156.3 133.9)">1</text>
<text x="138.3" y="140.3" transform="rotate(-90 138.3 140.3)">B</text>
<text x="156.5" y="140.3" transform="rotate(-90 156.5 140.3)">B</text>
<text x="130" y="173.7">GB-6</text>
<text x="23.4" y="181.1">A:</text>
<text x="28.6" y="181.1">D7</text>
<text x="41.8" y="181.1">EC</text>
<text x="46.2" y="181">:</text>
<text x="46.3" y="186">2</text>
<text x="49.7" y="181">D5</text>
<text x="54.7" y="186">1</text>
<text x="68.6" y="181.1">D13</text>
<text x="75" y="181.1">(DARK GRAY)</text>
<text x="92.6" y="185.9">1</text>
<text x="95.3" y="181">i162</text>
<text x="101" y="185.9">2</text>
<text x="115.2" y="185.9">1</text>
<text x="118" y="185.9">2</text>
<text x="119.3" y="181">i170</text>
<text x="126.4" y="185.9">3</text>
<text x="138.8" y="181.1">C6</text>
<text x="143.3" y="181">:</text>
<text x="146.7" y="181">D5</text>
<text x="173.8" y="181.1">i160</text>
<text x="26.6" y="186.7">1</text>
<text x="29.4" y="186.7">2</text>
<text x="32.2" y="186.7">3</text>
<text x="46.3" y="188.8">6</text>
<text x="49.1" y="188.8">5</text>
<text x="51.9" y="188.8">4</text>
<text x="54.7" y="188.8">3</text>
<text x="66.2" y="191.1">4</text>
<text x="66.2" y="188.3">1</text>
<text x="69.9" y="188.3">2</text>
<text x="69.9" y="191.1">5</text>
<text x="73.5" y="191.1">6</text>
<text x="73.5" y="188.3">3</text>
<text x="92.6" y="188.7">3</text>
<text x="95.4" y="188.7">4</text>
<text x="98.2" y="188.7">5</text>
<text x="101" y="188.7">6</text>
<text x="115.2" y="188.7">4</text>
<text x="118" y="188.7">5</text>
<text x="120.8" y="188.7">6</text>
<text x="123.6" y="188.7">7</text>
<text x="126.4" y="188.7">8</text>
<text x="140.3" y="189">10</text>
<text x="140.5" y="186.2">4</text>
<text x="143.3" y="186.2">3</text>
<text x="143.3" y="189">9</text>
<text x="146.1" y="189">8</text>
<text x="148.9" y="189">7</text>
<text x="151.7" y="186.2">2</text>
<text x="151.7" y="189">6</text>
<text x="154.5" y="186.2">1</text>
<text x="154.5" y="189">5</text>
<text x="173.8" y="186">i161</text>
<text x="32.3" y="197.2">i82</text>
<text x="63.6" y="197.2">i6</text>
<text x="100.9" y="197.2">D145</text>
<text x="137.1" y="197.2">D84</text>
<text x="170.4" y="195.4">2</text>
<text x="170.4" y="192.8">1</text>
<text x="176" y="192.9">7</text>
<text x="178.2" y="195.4">10</text>
<text x="178.8" y="192.9">8</text>
<text x="181.6" y="192.9">9</text>
<text x="24.7" y="202.1">1</text>
<text x="27.5" y="202.1">2</text>
<text x="30.3" y="202.1">3</text>
<text x="38.7" y="202.1">4</text>
<text x="41.5" y="202.1">5</text>
<text x="52.7" y="202.7">1</text>
<text x="55.5" y="202.7">2</text>
<text x="58.3" y="202.7">3</text>
<text x="66.7" y="202.7">4</text>
<text x="69.5" y="202.7">5</text>
<text x="72.3" y="202.7">6</text>
<text x="75.1" y="202.7">7</text>
<text x="88.8" y="202.7">1</text>
<text x="91.6" y="202.7">2</text>
<text x="94.4" y="202.7">3</text>
<text x="97.2" y="202.7">4</text>
<text x="105.6" y="202.7">5</text>
<text x="108.4" y="202.7">6</text>
<text x="111.2" y="202.7">7</text>
<text x="114" y="202.7">8</text>
<text x="116.8" y="202.7">9</text>
<text x="169" y="198.1">3</text>
<text x="171.8" y="198.1">4</text>
<text x="175.2" y="198.1">5</text>
<text x="175.3" y="200.9">6</text>
<text x="178.3" y="198.2">11</text>
<text x="24.7" y="204.9">6</text>
<text x="27.5" y="204.9">7</text>
<text x="30.3" y="204.9">8</text>
<text x="33.1" y="204.9">9</text>
<text x="35.5" y="204.9">10</text>
<text x="38.3" y="204.9">11</text>
<text x="41.1" y="204.9">12</text>
<text x="52.7" y="205.5">8</text>
<text x="55.5" y="205.5">9</text>
<text x="57.9" y="205.5">10</text>
<text x="60.7" y="205.5">11</text>
<text x="63.5" y="205.5">12</text>
<text x="66.3" y="205.5">13</text>
<text x="69.1" y="205.5">14</text>
<text x="71.9" y="205.5">15</text>
<text x="74.7" y="205.5">16</text>
<text x="88.4" y="205.5">10</text>
<text x="91.2" y="205.5">11</text>
<text x="94" y="205.5">12</text>
<text x="96.8" y="205.5">13</text>
<text x="99.6" y="205.5">14</text>
<text x="102.4" y="205.5">15</text>
<text x="105.2" y="205.5">16</text>
<text x="108" y="205.5">17</text>
<text x="110.8" y="205.5">18</text>
<text x="113.6" y="205.5">19</text>
<text x="116.4" y="205.5">20</text>
<text x="131.4" y="205.4">1</text>
<text x="131.4" y="208.2">5</text>
<text x="134.2" y="205.4">2</text>
<text x="134.2" y="208.2">6</text>
<text x="137" y="208.2">7</text>
<text x="139.8" y="208.2">8</text>
<text x="142.6" y="205.4">3</text>
<text x="142.6" y="208.2">9</text>
<text x="145" y="208.2">10</text>
<text x="145.4" y="205.4">4</text>
<text x="129.6" y="211">11</text>
<text x="131" y="213.8">17</text>
<text x="132.4" y="211">12</text>
<text x="133.8" y="213.8">18</text>
<text x="135.2" y="211">13</text>
<text x="136.6" y="213.8">19</text>
<text x="139.4" y="213.8">20 21 22</text>
<text x="140.8" y="211">14</text>
<text x="143.6" y="211">15</text>
<text x="146.4" y="211">16</text>
<text x="131" y="216.6">23</text>
<text x="133.8" y="216.6">24</text>
<text x="136.6" y="216.6">25</text>
<text x="139.4" y="216.6">26 27 28</text>
</g>
</svg>
